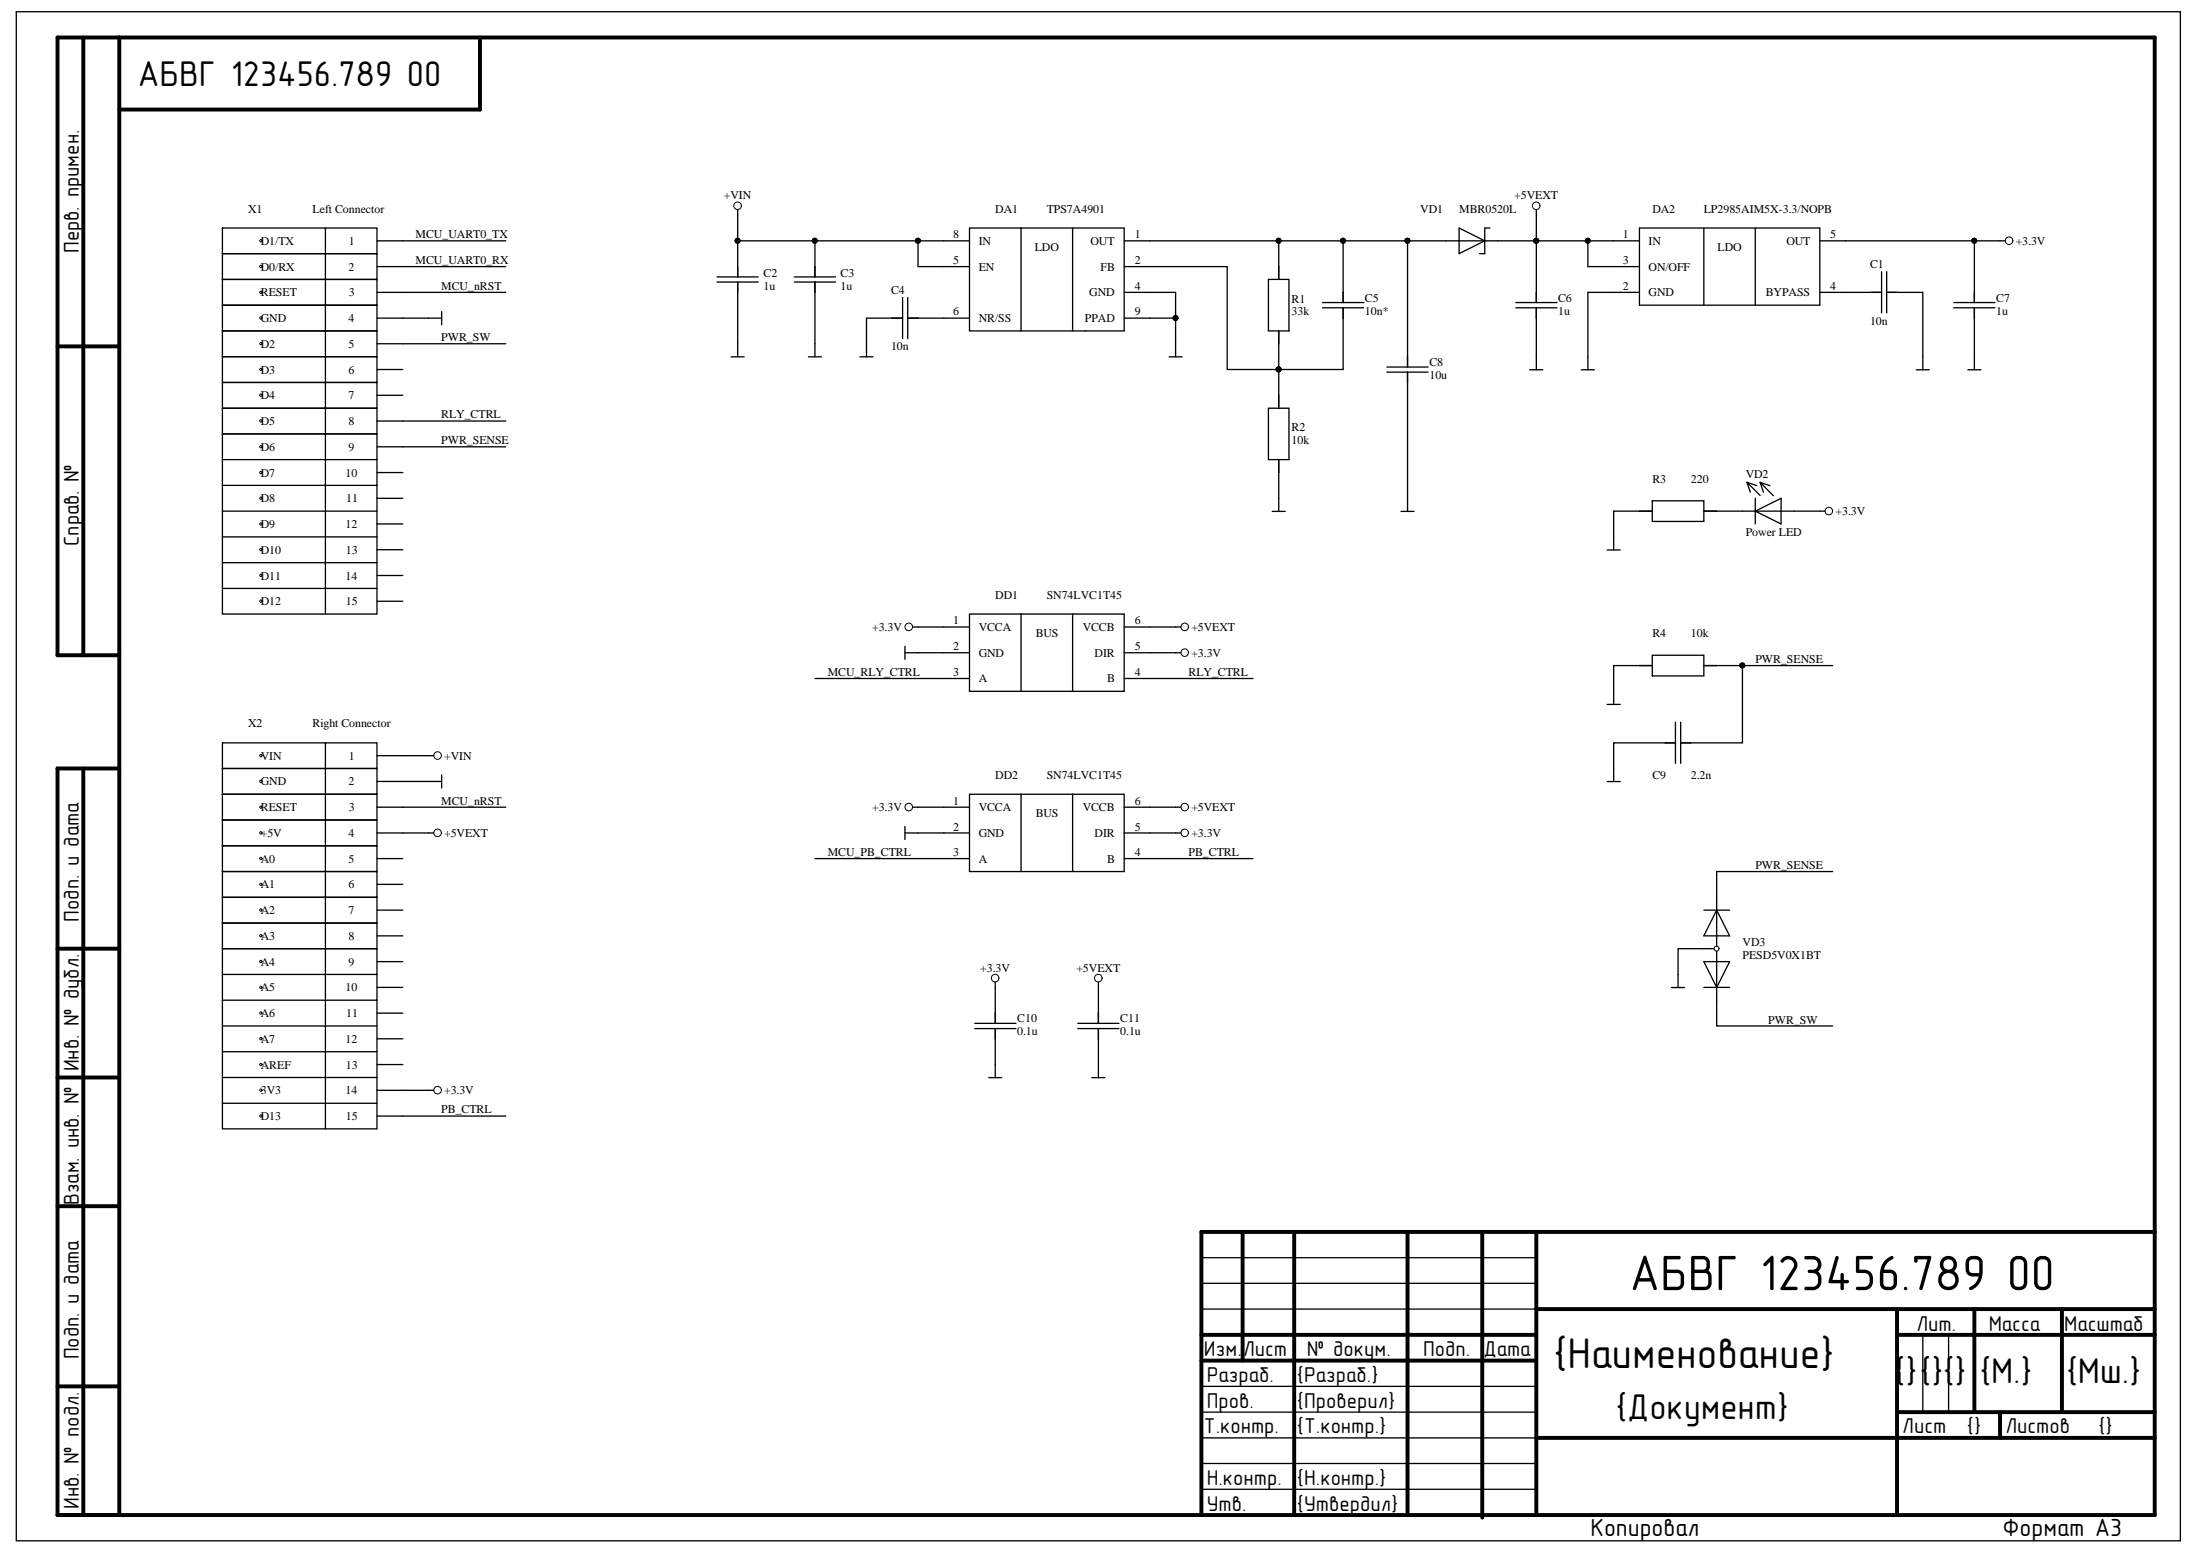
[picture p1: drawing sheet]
<svg xmlns="http://www.w3.org/2000/svg" width="297mm" height="210mm" viewBox="0 0 297 210" stroke-linecap="round" stroke-linejoin="round" font-family="sans-serif">
<g fill="none" stroke="#000" stroke-width=".53">
<path d="M11.2 5.1v83.3M16.1 5.1v199.4M64.8 5.1v9.7h-48.7M7.8 46.8h8.3M16.1 88.4h-8.3v-83.3h283.1v199.4h-283.1v-100.8h8.3M11.2 103.7v100.8M7.8 128.1h8.3M7.8 145.4h8.3M7.8 162.8h8.3M167.8 166.3v17.4M174.7 166.3v38.2M190 166.3v38.2"/>
<path d="M200.1 166.6v38.3M207.4 176.7h83.5M207.4 166.3v38.2M256.1 176.7v27.8M266.6 176.7v13.9M278.4 176.7v13.9M290.9 166.3h-128.7v38.2M7.8 187.1h8.3M162.2 180.2h45.2M162.2 183.7h45.2M207.4 194.1h83.5M256.1 180.2h34.8"/>
<path d="M256.1 190.6h34.8M270 190.6v3.5"/>
</g>
<g fill="none" stroke="#000" stroke-width=".18">
<path d="M2.2 1.6h292.2v206.4h-292.2zM30 30.8h13.9v3.4h-13.9zM30 34.2h13.9v3.5h-13.9zM43.9 30.8h7v3.4h-7h7v3.5h-7M50.9 32.5h3.5M50.9 36h3.5M162.2 176.7h45.2M162.2 173.2h45.2M162.2 169.8h45.2M162.2 197.6h45.2M162.2 194.1h45.2M162.2 190.6h45.2"/>
<path d="M162.2 187.1h45.2M259.6 180.2v10.4M263.1 180.2v10.4M162.2 201h45.2"/>
</g>
<g fill="#fff" stroke="#000" stroke-width=".14">
<circle cx="35.2" cy="32.5" r=".16"/>
<circle cx="35.2" cy="36" r=".16"/>
<circle cx="35.2" cy="39.5" r=".15"/>
</g>
<path d="M30 37.7h13.9v3.5h-13.9zM43.9 37.7h7v3.5h-7M50.9 39.5h3.5" fill="none" stroke="#000" stroke-width=".18"/>
<circle cx="35.2" cy="42.9" r=".16" fill="#fff" stroke="#000" stroke-width=".14"/>
<path d="M30 41.2h13.9v3.5h-13.9zM43.9 41.2h7v3.5h-7M50.9 42.9h3.5" fill="none" stroke="#000" stroke-width=".18"/>
<g fill="#fff" stroke="#000" stroke-width=".14">
<circle cx="35.2" cy="46.4" r=".16"/>
<circle cx="35.2" cy="49.9" r=".15"/>
<circle cx="35.2" cy="53.3" r=".16"/>
</g>
<path d="M30 44.7h13.9v3.4h-13.9zM30 48.1h13.9v3.5h-13.9zM30 51.6h13.9v3.5h-13.9zM43.9 44.7h7v3.4h-7h7v3.5h-7h7v3.5h-7M50.9 46.4h3.5M50.9 49.9h3.5M50.9 53.4h3.5" fill="none" stroke="#000" stroke-width=".18"/>
<g fill="#fff" stroke="#000" stroke-width=".14">
<circle cx="35.2" cy="56.8" r=".16"/>
<circle cx="35.2" cy="60.3" r=".16"/>
</g>
<path d="M30 55.1h13.9v3.5h-13.9zM30 58.6h13.9v3.4h-13.9zM43.9 55.1h7v3.5h-7h7v3.4h-7M50.9 56.8h3.5M50.9 60.3h3.5" fill="none" stroke="#000" stroke-width=".18"/>
<circle cx="35.2" cy="63.8" r=".15" fill="#fff" stroke="#000" stroke-width=".14"/>
<path d="M30 62v3.5h20.9v-3.5M30 65.5v17.4h20.9v-17.4M30 69h20.9M30 72.5h20.9M30 76h20.9M43.9 62v20.9M50.9 63.8h3.5M50.9 67.3h3.5M50.9 70.7h3.5M50.9 74.2h3.5M50.9 77.7h3.5" fill="none" stroke="#000" stroke-width=".18"/>
<g fill="#fff" stroke="#000" stroke-width=".14">
<circle cx="35.2" cy="67.2" r=".16"/>
<circle cx="35.2" cy="70.7" r=".15"/>
<circle cx="35.2" cy="74.2" r=".16"/>
<circle cx="35.2" cy="77.7" r=".16"/>
</g>
<path d="M30 79.4h20.9M50.9 81.2h3.5" fill="none" stroke="#000" stroke-width=".18"/>
<circle cx="35.2" cy="81.1" r=".16" fill="#fff" stroke="#000" stroke-width=".14"/>
<path d="M30 100.3h13.9v3.4h-13.9zM30 103.7h13.9v3.5h-13.9zM43.9 100.3h7v3.4h-7h7v3.5h-7M50.9 102h3.5M50.9 105.5h3.5" fill="none" stroke="#000" stroke-width=".18"/>
<g fill="#fff" stroke="#000" stroke-width=".14">
<circle cx="35.2" cy="102" r=".16"/>
<circle cx="35.2" cy="105.5" r=".16"/>
<circle cx="35.2" cy="108.9" r=".15"/>
</g>
<path d="M30 107.2h13.9v3.5h-13.9zM43.9 107.2h7v3.5h-7M50.9 109h3.5" fill="none" stroke="#000" stroke-width=".18"/>
<circle cx="35.2" cy="112.4" r=".16" fill="#fff" stroke="#000" stroke-width=".14"/>
<path d="M30 110.7h13.9v3.5h-13.9zM43.9 110.7h7v3.5h-7M50.9 112.4h3.5" fill="none" stroke="#000" stroke-width=".18"/>
<g fill="#fff" stroke="#000" stroke-width=".14">
<circle cx="35.2" cy="115.9" r=".16"/>
<circle cx="35.2" cy="119.4" r=".15"/>
<circle cx="35.2" cy="122.8" r=".16"/>
</g>
<path d="M30 114.2h13.9v3.4h-13.9zM30 117.6h13.9v3.5h-13.9zM43.9 114.2h7v3.4h-7h7v3.5h-7h7v3.5h-7M50.9 115.9h3.5M50.9 119.4h3.5M30 121.1h13.9v3.5h-13.9zM50.9 122.9h3.5" fill="none" stroke="#000" stroke-width=".18"/>
<g fill="#fff" stroke="#000" stroke-width=".14">
<circle cx="35.2" cy="126.3" r=".16"/>
<circle cx="35.2" cy="129.8" r=".16"/>
</g>
<path d="M30 124.6h13.9v3.5h-13.9zM30 128.1h13.9v3.4h-13.9zM43.9 124.6h7v3.5h-7h7v3.4h-7M50.9 126.3h3.5M50.9 129.8h3.5" fill="none" stroke="#000" stroke-width=".18"/>
<circle cx="35.2" cy="133.3" r=".15" fill="#fff" stroke="#000" stroke-width=".14"/>
<path d="M30 131.5v3.5h20.9v-3.5M30 135v17.4h20.9v-17.4M30 138.5h20.9M43.9 131.5v20.9M50.9 133.3h3.5M50.9 136.8h3.5M30 142h20.9M30 145.4h20.9M50.9 140.2h3.5M50.9 143.7h3.5M50.9 147.2h3.5" fill="none" stroke="#000" stroke-width=".18"/>
<g fill="#fff" stroke="#000" stroke-width=".14">
<circle cx="35.2" cy="136.7" r=".16"/>
<circle cx="35.2" cy="140.2" r=".16"/>
<circle cx="35.2" cy="143.7" r=".15"/>
<circle cx="35.2" cy="147.2" r=".16"/>
</g>
<path d="M30 148.9h20.9M50.9 150.7h3.5" fill="none" stroke="#000" stroke-width=".18"/>
<circle cx="35.2" cy="150.6" r=".16" fill="#fff" stroke="#000" stroke-width=".14"/>
<g fill="none" stroke="#000" stroke-width=".18">
<path d="M54.4 32.5h13.9M54.4 39.5h13.9M54.4 36h13.9M96.8 37.4h5.6M96.8 38.1h5.6M99.6 28.3v4.2h10.4v4.9M99.6 32.5v4.9M99.6 38.1v10.1M107.3 37.4h5.5M107.3 38.1h5.5M110 32.5h20.9M110 38.1v10.1"/>
<path d="M124 32.5v3.5h6.9M130.9 30.8h7v13.9h-7zM137.9 30.8h6.9M144.8 30.8h7v13.9h-7zM151.8 39.5h6.9v8.7M151.8 32.5h38.2v17M151.8 36h13.9v13.9h7v-5.2M171.3 37.7h2.7v7h-2.7zM172.7 32.5v5.2M181.3 32.5v8.3M197 30.8l3.5 1.7-3.5 1.7zM201.2 30.8h-.7v3.4h-.7"/>
<path d="M207.4 28.3v4.2h-17.4M214.4 32.5v3.5h7M221.4 39.5h-7v10.4M221.4 32.5h-14v8.3M221.4 30.8h24.3v10.4h-24.3zM230 30.8v10.4M237 30.8v10.4M245.7 32.5h25M245.7 39.5h8.3M254 36.7v5.5M254.7 39.5h4.9v10.4M254.7 36.7v5.5"/>
<path d="M266.6 32.5v8.3M54.4 42.9h5.2M54.4 46.4h13.9M54.4 56.8h13.9M59.6 42.1v1.7M98.7 48.2h1.8M109.1 48.2h1.8M116.1 48.2h1.8M121.9 42.9h-4.9v5.3M121.9 40.2v5.5M122.6 42.9h8.3M122.6 40.2v5.5"/>
<path d="M137.9 44.7h6.9M151.8 42.9h6.9M157.8 48.2h1.8M171.3 55.1h2.7v6.9h-2.7zM178.6 40.8h5.5M178.6 41.5h5.5M181.3 41.5v8.4h-8.6v5.2M187.2 49.5h5.6M187.2 50.2h5.6M190 50.2v18.8M204.7 40.8h5.5M204.7 41.5h5.5"/>
<path d="M206.5 49.9h1.8M207.4 41.5v8.4M213.5 49.9h1.8M258.7 49.9h1.8M263.8 40.8h5.5M263.8 41.5h5.5M265.7 49.9h1.8M266.6 41.5v8.4M54.4 60.3h13.9M171.8 69h1.7M172.7 62v7M189.2 69h1.7"/>
<path d="M217 74.2h1.8M223.1 69h-5.2v5.2M223.1 67.6h6.9v2.8h-6.9zM230 69h16.4M235.9 65.1l1.7 1.8M235.9 65.1l.4 1.3M235.9 65.1l1.3 .5M237 67.3v3.4M237 69l3.5-1.7v3.4zM237.6 65.1l.5 1.3M237.6 65.1l1.4 .5M237.6 65.1l1.8 1.8"/>
<path d="M110 91.6h20.9M122.2 88.1h8.7M122.2 87.2v1.8M123.2 84.6h7.7M130.9 82.9h7v10.4h-7zM137.9 82.9h6.9M137.9 93.3h6.9M144.8 82.9h7v10.4h-7zM151.8 84.6h7.6M151.8 88.1h7.6M151.8 91.6h17.4M217 95.1h1.8"/>
<path d="M223.1 88.4h6.9v2.8h-6.9zM223.1 89.8h-5.2v5.3M226.2 97.5v5.5M226.9 97.5v5.5M230 89.8h17.4M235.3 89.8v10.5h-8.4M54.4 105.5h5.2M54.4 102h4.2M54.4 112.4h4.2M54.4 109h13.9M59.6 104.6v1.8M110 115.9h20.9"/>
<path d="M122.2 112.4h8.7M122.2 111.6v1.7M123.2 109h7.7M130.9 107.2h7v10.4h-7zM137.9 107.2h6.9M137.9 117.6h6.9M144.8 107.2h7v10.4h-7zM151.8 112.4h7.6M151.8 109h7.6M151.8 115.9h17.4M217 105.5h1.8M226.2 100.3h-8.3v5.2"/>
<path d="M131.6 138.8h5.6M131.6 138.1h5.6M134.4 132.6v5.5M134.4 138.8v6.7M145.5 138.8h5.6M145.5 138.1h5.6M148.3 132.6v5.5M148.3 138.8v6.7M230 128.1h1.8M230 122.9h3.5M230 133.3h3.5M230 129.8h3.5l-1.7 3.5z"/>
<path d="M231.8 121.1v13.9M231.8 122.9l1.7 3.4h-3.5zM54.4 147.2h4.2M54.4 150.7h13.9M133.5 145.5h1.8M147.4 145.5h1.8"/>
</g>
<g fill="none" stroke="#000" stroke-width=".14">
<circle cx="99.6" cy="27.8" r=".51"/>
<circle cx="207.4" cy="27.8" r=".51"/>
<circle cx="271.3" cy="32.5" r=".51"/>
<circle cx="246.9" cy="69" r=".51"/>
<circle cx="122.7" cy="84.6" r=".51"/>
<circle cx="160" cy="84.6" r=".51"/>
<circle cx="160" cy="88.1" r=".51"/>
<circle cx="59.1" cy="102" r=".51"/>
<circle cx="59.1" cy="112.4" r=".51"/>
<circle cx="122.7" cy="108.9" r=".51"/>
<circle cx="160" cy="112.4" r=".51"/>
<circle cx="160" cy="108.9" r=".51"/>
<circle cx="134.4" cy="132" r=".51"/>
<circle cx="148.3" cy="132" r=".51"/>
<circle cx="59.1" cy="147.2" r=".51"/>
</g>
<g fill="#000" stroke="#000" stroke-width=".14">
<circle cx="99.6" cy="32.5" r=".34"/>
<circle cx="110" cy="32.5" r=".34"/>
<circle cx="123.9" cy="32.5" r=".34"/>
<circle cx="172.6" cy="32.5" r=".34"/>
<circle cx="181.3" cy="32.5" r=".34"/>
<circle cx="190" cy="32.5" r=".34"/>
<circle cx="207.4" cy="32.5" r=".34"/>
<circle cx="214.4" cy="32.5" r=".34"/>
<circle cx="266.6" cy="32.5" r=".34"/>
<circle cx="158.7" cy="42.9" r=".34"/>
<circle cx="172.6" cy="49.9" r=".34"/>
<circle cx="235.2" cy="89.8" r=".34"/>
</g>
<circle cx="231.8" cy="128.1" r=".33" fill="#fff" stroke="#000" stroke-width=".14"/>
<path d="M247.4 117.6h-15.6v3.5M225.7 133.3h1.8M230 128.1h-3.4v5.2M231.8 135v3.5h15.6" fill="none" stroke="#000" stroke-width=".18"/>
<text font-size="6.8" x="220" y="174.2">АБВГ 123456.789 00</text>
<text font-size="5.8" x="209.7" y="184.6">{Наименование}</text>
<g font-size="4.9">
<text x="18.6" y="11.6">АБВГ 123456.789 00</text>
<text x="218.1" y="191.6">{Документ}</text>
<text x="255.6" y="186.7">{}{}{}</text>
<text x="267.2" y="186.7">{М.}</text>
<text x="278.9" y="186.7">{Мш.}</text>
</g>
<g font-size="3.4">
<text x="214.7" y="207.3">Копировал</text>
<text x="270.4" y="207.3">Формат А3</text>
</g>
<g font-size="2.9">
<text x="10.7" y="34.2" transform="rotate(-90 10.7 34.2)">Перв. примен.</text>
<text x="10.7" y="73.7" transform="rotate(-90 10.7 73.7)">Справ. №</text>
<text x="10.7" y="124.4" transform="rotate(-90 10.7 124.4)">Подп. и дата</text>
<text x="10.7" y="144.6" transform="rotate(-90 10.7 144.6)">Инв. № дубл.</text>
<text x="10.7" y="162.7" transform="rotate(-90 10.7 162.7)">Взам. инв. №</text>
<text x="258.7" y="179.6">Лит.</text>
<text x="268.5" y="179.6">Масса</text>
<text x="278.7" y="179.6">Масштаб</text>
<text x="10.7" y="183.5" transform="rotate(-90 10.7 183.5)">Подп. и дата</text>
<text x="162.5" y="183.1">Изм.</text>
<text x="167.8" y="183.1">Лист</text>
<text x="176.5" y="183.1">№ докум.</text>
<text x="192.1" y="183.1">Подп.</text>
<text x="200.3" y="183.1">Дата</text>
<text x="162.9" y="190">Пров.</text>
<text x="162.9" y="186.5">Разраб.</text>
<text x="175.1" y="190">{Проверил}</text>
<text x="175.1" y="186.5">{Разраб.}</text>
<text x="162.5" y="193.5">Т.контр.</text>
<text x="175.1" y="193.5">{Т.контр.}</text>
<text x="256.8" y="193.5">Лист</text>
<text x="265.5" y="193.5">{}</text>
<text x="270.8" y="193.5">Листов</text>
<text x="283.3" y="193.5">{}</text>
<text x="10.7" y="203.7" transform="rotate(-90 10.7 203.7)">Инв. № подл.</text>
<text x="162.9" y="203.9">Утв.</text>
<text x="162.9" y="200.4">Н.контр.</text>
<text x="175.1" y="200.4">{Н.контр.}</text>
<text x="175.1" y="203.9">{Утвердил}</text>
</g>
<g font-size="1.6">
<text x="33.5" y="28.7">X1</text>
<text x="42.2" y="28.7">Left Connector</text>
<text x="97.7" y="26.9">+VIN</text>
<text x="134.4" y="28.7">DA1</text>
<text x="141.3" y="28.7">TPS7A4901</text>
<text x="191.8" y="28.7">VD1</text>
<text x="197" y="28.7">MBR0520L</text>
<text x="204.5" y="26.9">+5VEXT</text>
<text x="223.1" y="28.7">DA2</text>
<text x="230" y="28.7">LP2985AIM5X-3.3/NOPB</text>
<text x="35.2" y="33">D1/TX</text>
<text x="47.1" y="33">1</text>
<text x="56.1" y="35.7">MCU_UART0_RX</text>
<text x="56.1" y="32.1">MCU_UART0_TX</text>
<text x="128.7" y="35.7">5</text>
<text x="128.7" y="32.1">8</text>
<text x="132.1" y="33">IN</text>
<text x="139.7" y="33.9">LDO</text>
<text x="147.2" y="33">OUT</text>
<text x="153.2" y="32.1">1</text>
<text x="153.2" y="35.7">2</text>
<text x="219.1" y="32.1">1</text>
<text x="219.1" y="35.7">3</text>
<text x="222.6" y="33">IN</text>
<text x="231.9" y="33.9">LDO</text>
<text x="241.2" y="33">OUT</text>
<text x="247.1" y="32.1">5</text>
<text x="272.2" y="33">+3.3V</text>
<text x="35.2" y="36.5">D0/RX</text>
<text x="35.2" y="40">RESET</text>
<text x="47.1" y="36.5">2</text>
<text x="47.1" y="40">3</text>
<text x="59.6" y="39.1">MCU_nRST</text>
<text x="103.1" y="39.1">1u</text>
<text x="103.1" y="37.4">C2</text>
<text x="113.5" y="39.1">1u</text>
<text x="113.5" y="37.4">C3</text>
<text x="120.3" y="39.6">C4</text>
<text x="132.1" y="36.5">EN</text>
<text x="147.1" y="40">GND</text>
<text x="148.6" y="36.5">FB</text>
<text x="153.2" y="39.1">4</text>
<text x="174.4" y="40.8">R1</text>
<text x="184.3" y="40.7">C5</text>
<text x="210.4" y="40.7">C6</text>
<text x="219.1" y="39.1">2</text>
<text x="222.6" y="40">GND</text>
<text x="222.6" y="36.5">ON/OFF</text>
<text x="238.4" y="40">BYPASS</text>
<text x="247.1" y="39.1">4</text>
<text x="252.5" y="36.2">C1</text>
<text x="269.5" y="40.7">C7</text>
<text x="35.2" y="43.5">GND</text>
<text x="35.2" y="46.9">D2</text>
<text x="47.1" y="43.5">4</text>
<text x="47.1" y="46.9">5</text>
<text x="59.6" y="46">PWR_SW</text>
<text x="120.3" y="47.3">10n</text>
<text x="128.7" y="42.6">6</text>
<text x="132.1" y="43.5">NR/SS</text>
<text x="146.5" y="43.5">PPAD</text>
<text x="153.2" y="42.6">9</text>
<text x="174.4" y="42.6">33k</text>
<text x="184.3" y="42.5">10n*</text>
<text x="210.4" y="42.5">1u</text>
<text x="252.5" y="43.8">10n</text>
<text x="269.5" y="42.5">1u</text>
<text x="35.2" y="50.4">D3</text>
<text x="35.2" y="53.9">D4</text>
<text x="47.1" y="50.4">6</text>
<text x="47.1" y="53.9">7</text>
<text x="193" y="51.2">10u</text>
<text x="193" y="49.4">C8</text>
<text x="35.2" y="57.4">D5</text>
<text x="47.1" y="57.4">8</text>
<text x="59.6" y="56.5">RLY_CTRL</text>
<text x="59.6" y="60">PWR_SENSE</text>
<text x="174.4" y="60">10k</text>
<text x="174.4" y="58.2">R2</text>
<text x="35.2" y="60.8">D6</text>
<text x="35.2" y="64.3">D7</text>
<text x="46.6" y="64.3">10</text>
<text x="47.1" y="60.8">9</text>
<text x="223.1" y="65.2">R3</text>
<text x="228.3" y="65.2">220</text>
<text x="235.7" y="64.6">VD2</text>
<text x="35.2" y="67.8">D8</text>
<text x="35.2" y="71.3">D9</text>
<text x="46.6" y="71.3">12</text>
<text x="46.7" y="67.8">11</text>
<text x="247.8" y="69.5">+3.3V</text>
<text x="35.2" y="74.8">D10</text>
<text x="46.7" y="74.8">13</text>
<text x="235.7" y="72.3">Power LED</text>
<text x="35.2" y="78.2">D11</text>
<text x="35.2" y="81.7">D12</text>
<text x="46.6" y="78.2">14</text>
<text x="46.7" y="81.7">15</text>
<text x="134.4" y="80.8">DD1</text>
<text x="141.3" y="80.8">SN74LVC1T45</text>
<text x="117.8" y="85.2">+3.3V</text>
<text x="128.7" y="84.3">1</text>
<text x="128.7" y="87.8">2</text>
<text x="132.1" y="85.2">VCCA</text>
<text x="132.1" y="88.7">GND</text>
<text x="139.8" y="86">BUS</text>
<text x="146.2" y="85.2">VCCB</text>
<text x="147.8" y="88.7">DIR</text>
<text x="153.2" y="87.8">5</text>
<text x="153.2" y="84.3">6</text>
<text x="160.9" y="88.7">+3.3V</text>
<text x="160.9" y="85.2">+5VEXT</text>
<text x="223.1" y="86">R4</text>
<text x="228.3" y="86">10k</text>
<text x="237" y="89.5">PWR_SENSE</text>
<text x="111.8" y="91.2">MCU_RLY_CTRL</text>
<text x="128.7" y="91.2">3</text>
<text x="132.1" y="92.1">A</text>
<text x="149.5" y="92.1">B</text>
<text x="153.2" y="91.2">4</text>
<text x="160.5" y="91.2">RLY_CTRL</text>
<text x="33.5" y="98.2">X2</text>
<text x="42.2" y="98.2">Right Connector</text>
<text x="35.2" y="102.6">VIN</text>
<text x="35.2" y="106">GND</text>
<text x="47.1" y="106">2</text>
<text x="47.1" y="102.6">1</text>
<text x="60" y="102.6">+VIN</text>
<text x="134.4" y="105.1">DD2</text>
<text x="141.3" y="105.1">SN74LVC1T45</text>
<text x="223.1" y="105.1">C9</text>
<text x="228.3" y="105.1">2.2n</text>
<text x="35.2" y="109.5">RESET</text>
<text x="35.2" y="113">+5V</text>
<text x="47.1" y="113">4</text>
<text x="47.1" y="109.5">3</text>
<text x="59.6" y="108.6">MCU_nRST</text>
<text x="60" y="113">+5VEXT</text>
<text x="117.8" y="109.5">+3.3V</text>
<text x="128.7" y="108.6">1</text>
<text x="128.7" y="112.1">2</text>
<text x="132.1" y="109.5">VCCA</text>
<text x="132.1" y="113">GND</text>
<text x="139.8" y="110.3">BUS</text>
<text x="146.2" y="109.5">VCCB</text>
<text x="147.8" y="113">DIR</text>
<text x="153.2" y="112.1">5</text>
<text x="153.2" y="108.6">6</text>
<text x="160.9" y="113">+3.3V</text>
<text x="160.9" y="109.5">+5VEXT</text>
<text x="35.2" y="116.5">A0</text>
<text x="35.2" y="119.9">A1</text>
<text x="47.1" y="116.5">5</text>
<text x="47.1" y="119.9">6</text>
<text x="111.8" y="115.6">MCU_PB_CTRL</text>
<text x="128.7" y="115.6">3</text>
<text x="132.1" y="116.5">A</text>
<text x="149.5" y="116.5">B</text>
<text x="153.2" y="115.6">4</text>
<text x="160.5" y="115.6">PB_CTRL</text>
<text x="237" y="117.3">PWR_SENSE</text>
<text x="35.2" y="123.4">A2</text>
<text x="47.1" y="123.4">7</text>
<text x="35.2" y="126.8">A3</text>
<text x="35.2" y="130.4">A4</text>
<text x="47.1" y="126.8">8</text>
<text x="47.1" y="130.4">9</text>
<text x="132.4" y="131.2">+3.3V</text>
<text x="145.3" y="131.2">+5VEXT</text>
<text x="235.3" y="127.7">VD3</text>
<text x="235.3" y="129.5">PESD5V0X1BT</text>
<text x="35.2" y="133.8">A5</text>
<text x="35.2" y="137.3">A6</text>
<text x="46.6" y="133.8">10</text>
<text x="46.7" y="137.3">11</text>
<text x="137.3" y="138">C10</text>
<text x="151.3" y="138">C11</text>
<text x="35.2" y="140.8">A7</text>
<text x="46.6" y="140.8">12</text>
<text x="137.3" y="139.8">0.1u</text>
<text x="151.3" y="139.8">0.1u</text>
<text x="238.7" y="138.2">PWR_SW</text>
<text x="35.2" y="144.2">AREF</text>
<text x="35.2" y="147.7">3V3</text>
<text x="46.6" y="147.7">14</text>
<text x="46.7" y="144.2">13</text>
<text x="60" y="147.7">+3.3V</text>
<text x="35.2" y="151.2">D13</text>
<text x="46.7" y="151.2">15</text>
<text x="59.6" y="150.3">PB_CTRL</text>
</g>
</svg>
